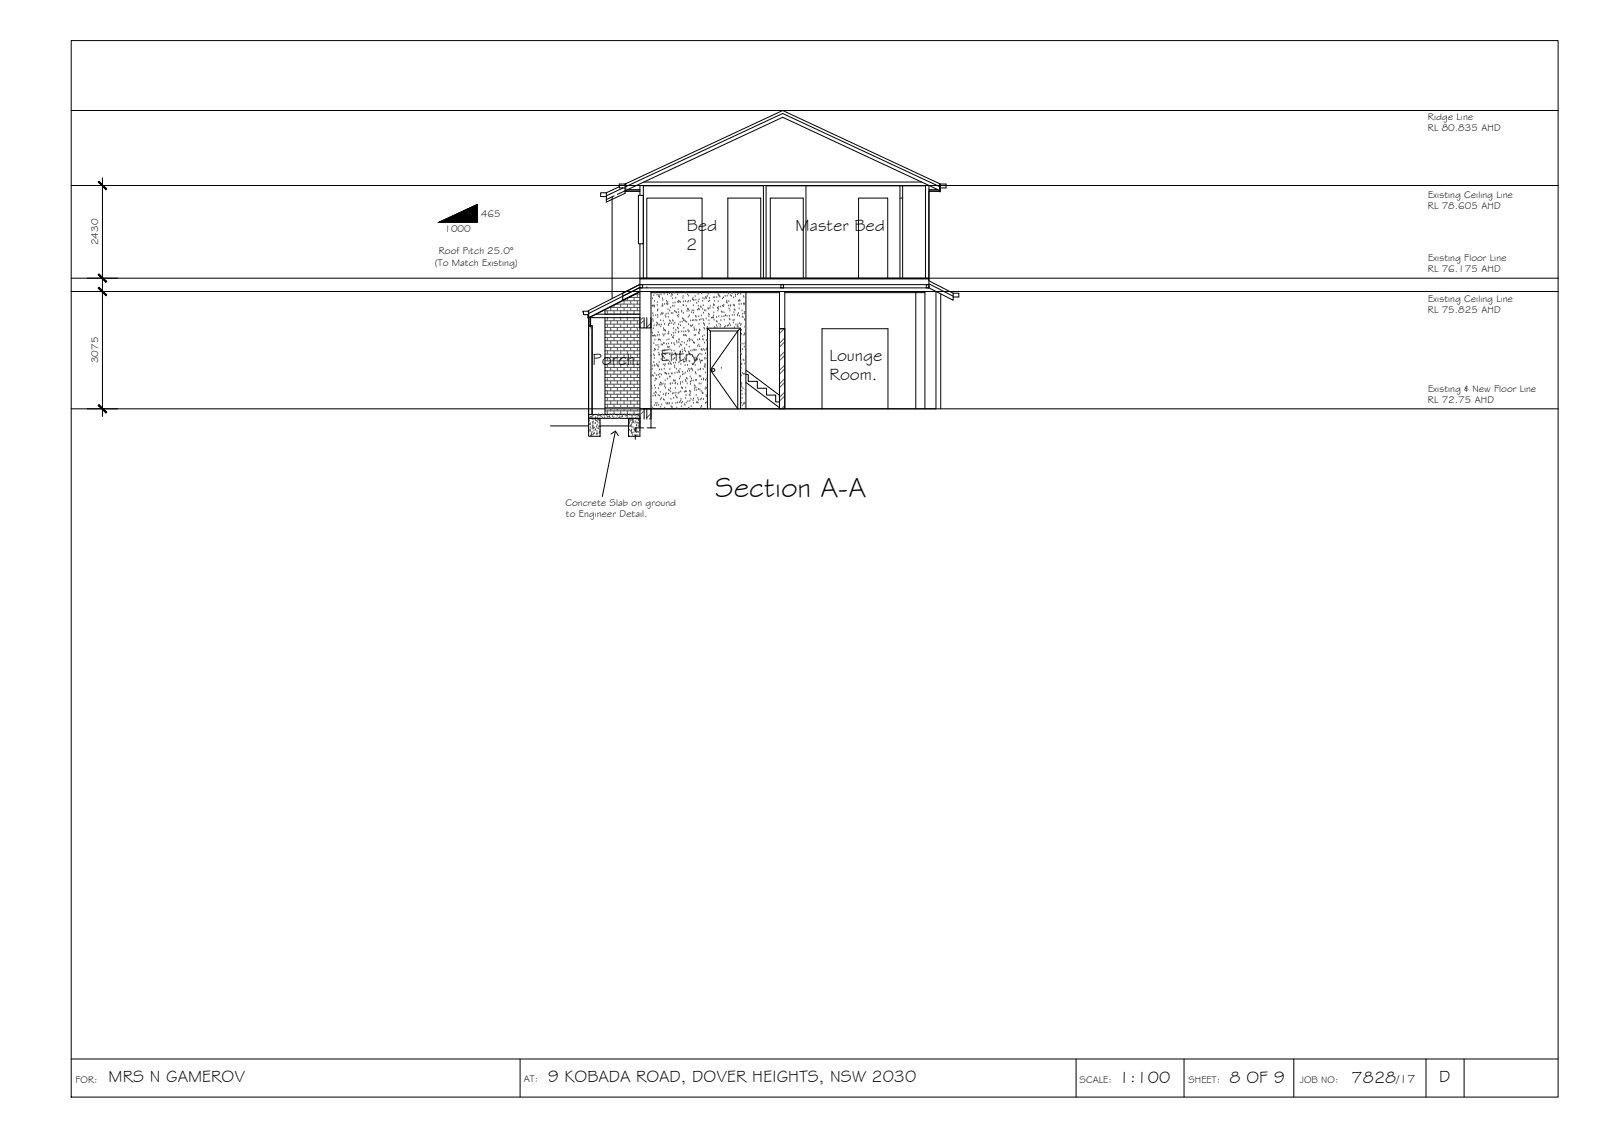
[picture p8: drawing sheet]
<svg xmlns="http://www.w3.org/2000/svg" width="420mm" height="297mm" viewBox="0 0 420 297" stroke-linecap="round" stroke-linejoin="round" font-family="sans-serif">
<!-- layer: CEILING-FLOOR LINES -->
<path d="M18.7 29h390M18.7 48.6h390M160.5 51.6v.7M161.1 51.4l-2.1 .9M163.9 50l-2 1M18.7 72.9h390M18.7 76.4h390M18.7 107.2h390" fill="none" stroke="#000" stroke-width=".26"/>
<!-- layer: BORDER -->
<path d="M18.7 10.6h390v277h-390zM18.7 277.6h390M136.4 277.6v10M282.2 277.6v10M310.5 277.6v10M339.3 277.6v10M374 277.6v10M384 277.6v10" fill="none" stroke="#000" stroke-width=".26"/>
<!-- layer: TEXT -->
<path d="M115.2 58.3l10-4.7v4.7z" fill="#000" stroke="#000" stroke-width=".26"/>
<path d="M115.2 58.3l10-4.7v4.7z" fill="none" stroke="#000" stroke-width=".26"/>
<!-- layer: HATCH -->
<g fill="none" stroke="#545454" stroke-width=".26">
<path d="M161.6 79.7h6.2M161.9 79.6v.1M162.8 79.7v.9M163.3 78.8h4.5M163.7 78.8v.9M164.5 78.2v.6M164.5 79.7v.9M165 78h2.8M165.4 77.8v.2M165.4 78.8v.9M166.3 78v.8M166.3 79.7v.9"/>
<path d="M166.7 77.1h1.1M167.2 77.1v.9M167.2 78.8v.9M171.1 78.4h.1M171.5 77.5h.1M171.6 79h.1M171.8 76.9h.1M172.3 77.4h.1M172.4 79.4h.1M172.8 77.8h.1M172.8 77.4h.1M172.8 77.7h.1"/>
<path d="M173 78h.1M173.4 77.3h.1M173.8 78.3h.1M173.8 79.9h.1M173.8 78.8h.1M174.2 77.2h.1M174.3 79.8h.1M174.8 79h.1M174.9 79.7h.1M175 79.9h.1M175.1 77.3h.1M175.1 79.3h.1"/>
<path d="M175.1 79.7h.1M175.6 77h.1M176 77.7h.1M176.1 76.9h.1M176.2 77.2h.1M176.3 78.3h.1M176.3 77.4h.1M176.5 79.5h.1M176.9 76.8h.1M177 79.4h.1M177.2 78.2h.1M177.7 77.3h.1"/>
<path d="M177.8 79.2h.1M177.9 79.3h.1M178 79h.1M178.3 79.1h.1M178.4 79.3h.1M179.1 78.2h.1M179.2 77.7h.1M179.2 79.1h.1M179.8 76.8h.1M179.8 79.1h.1M180.3 77.3h.1M180.4 79.2h.1"/>
<path d="M180.6 79h.1M180.6 77.6h.1M181.1 79h.1M181.6 78.5h.1M181.8 78.2h.1M181.8 78.7h.1M182 78.8h.1M182.3 77.7h.1M182.5 78.7h.1M182.7 79.5h.1M183.1 77.2h.1M183.1 79.1h.1"/>
<path d="M183.3 78.6h.1M184 77h.1M184.3 79h.1M184.3 78.2h.1M184.7 78.4h.1M185 78h.1M185.2 78.1h.1M185.2 78.4h.1M185.5 77.7h.1M185.7 77.1h.1M185.8 79.1h.1M186.1 78.2h.1"/>
<path d="M186.1 78.9h.1M187.1 78.1h.1M187.1 79.9h.1M187.5 78.1h.1M187.5 79h.1M188 78h.1M188.3 77.2h.1M188.4 79.1h.1M188.4 77.4h.1M188.6 77.6h.1M188.6 77.7h.1M188.8 77.9h.1"/>
<path d="M189.5 78.4h.1M189.8 78.1h.1M190.2 77.7h.1M190.5 79.3h.1M190.6 79h.1M190.7 79.5h.1M190.7 77.6h.1M191.1 77.1h.1M191.1 79h.1M191.5 77.5h.1M191.8 77.7h.1M191.8 76.8h.1"/>
<path d="M192 77h.1M192.4 78.1h.1M192.9 77.8h.1M192.9 77.3h.1M193.4 77.3h.1M193.7 77h.1M193.8 79h.1M193.9 79.9h.1M193.9 78.7h.1M194.1 78.9h.1M194.3 77.2h.1M194.4 79.8h.1"/>
<path d="M195 77.7h.1M195 79.7h.1M195.1 78h.1M195.2 79.9h.1M195.2 79.7h.1M158.7 81.5h9.1M158.7 82.4h9.1M158.7 85h9.1M158.7 85.8h9.1M158.7 86.7h9.1M158.7 87.6h9.1M158.7 88.5h9.1"/>
<path d="M158.7 89.3h9.1M158.7 90.2h9.1M158.7 91.1h9.1M158.7 92h9.1M158.7 92.9h9.1M158.7 93.7h9.1M158.7 94.6h9.1M158.7 95.5h9.1M158.7 96.3h9.1M158.7 97.2h9.1M158.7 98.1h9.1M158.7 99h9.1"/>
<path d="M158.7 99.8h9.1M159.3 90.2v.9M159.3 81.5v.9M159.3 83.3v.8M159.3 85v.8M159.3 86.7v.9M159.3 88.5v.8M159.3 92v.9M159.3 93.7v.9M159.3 95.5v.8M159.3 97.2v.9M159.3 99v.8"/>
<path d="M159.9 80.6h7.9M160.2 80.6v.9M160.2 82.4h.1M160.2 84.1v.9M160.2 85.8v.9M160.2 87.6v.9M160.2 89.3v.9M160.2 91.1v.9M160.2 92.9v.8M160.2 94.6v.9M160.2 96.3v.9M160.2 98.1v.9"/>
<path d="M160.2 99.8v.9M161 90.2v.9M161 80v.6M161 81.5v.9M161 83.3v.8M161 85v.8M161 86.7v.9M161 88.5v.8M161 92v.9M161 93.7v.9M161 95.5v.8M161 97.2v.9"/>
<path d="M161 99v.8M161.9 80.6v.9M161.9 82.4h.1M161.9 84.1v.9M161.9 85.8v.9M161.9 87.6v.9M161.9 89.3v.9M161.9 91.1v.9M161.9 92.9v.8M161.9 94.6v.9M161.9 96.3v.9M161.9 98.1v.9"/>
<path d="M161.9 99.8v.9M162.8 90.2v.9M162.8 81.5v.9M162.8 83.3v.8M162.8 85v.8M162.8 86.7v.9M162.8 88.5v.8M162.8 92v.9M162.8 93.7v.9M162.8 95.5v.8M162.8 97.2v.9M162.8 99v.8"/>
<path d="M163.7 80.6v.9M163.7 82.4h.1M163.7 84.1v.9M163.7 85.8v.9M163.7 87.6v.9M163.7 89.3v.9M163.7 91.1v.9M163.7 92.9v.8M163.7 94.6v.9M163.7 96.3v.9M163.7 98.1v.9M163.7 99.8v.9"/>
<path d="M164.5 90.2v.9M164.5 81.5v.9M164.5 83.3v.8M164.5 85v.8M164.5 86.7v.9M164.5 88.5v.8M164.5 92v.9M164.5 93.7v.9M164.5 95.5v.8M164.5 97.2v.9M164.5 99v.8M165.4 80.6v.9"/>
<path d="M165.4 82.4h.1M165.4 84.1v.9M165.4 85.8v.9M165.4 87.6v.9M165.4 89.3v.9M165.4 91.1v.9M165.4 92.9v.8M165.4 94.6v.9M165.4 96.3v.9M165.4 98.1v.9M165.4 99.8v.9M166.3 90.2v.9"/>
<path d="M166.3 81.5v.9M166.3 83.3v.8M166.3 85v.8M166.3 86.7v.9M166.3 88.5v.8M166.3 92v.9M166.3 93.7v.9M166.3 95.5v.8M166.3 97.2v.9M166.3 99v.8M167.2 80.6v.9M167.2 82.4h.1"/>
<path d="M167.2 84.1v.9M167.2 85.8v.9M167.2 87.6v.9M167.2 89.3v.9M167.2 91.1v.9M167.2 92.9v.8M167.2 94.6v.9M167.2 96.3v.9M167.2 98.1v.9M167.2 99.8v.9M168.6 83.3l-.8 .8h-9.1M168.9 83.9l-1.1 1.1"/>
<path d="M170.7 84.7l-1.1 1.1M170.7 85.7l-.3 .3M170.8 98.7h.1M170.8 93.4h.1M170.9 86.6h.1M170.9 87.2h.1M171 80.2h.1M171.1 96.8h.1M171.1 88.1h.1M171.1 87.4h.1M171.2 80.3h.1M171.2 98.5h.1"/>
<path d="M171.2 96h.1M171.2 82.2h.1M171.2 83.8h.1M171.3 84.2h.1M171.3 82.8h.1M171.4 86.2h.1M171.4 98.7h.1M171.4 88.1h.1M171.4 93h.1M171.5 80.3h.1M171.5 95.1h.1M171.5 90.1h.1"/>
<path d="M171.5 92h.1M171.5 85.4h.1M171.6 80.2h.1M171.6 94h.1M171.6 93.3h.1M171.6 88h.1M171.6 80.5h.1M171.7 96h.1M171.7 91.6h.1M171.7 97.9h.1M171.7 95.9h.1M171.8 89.2h.1"/>
<path d="M171.8 99.9h.1M171.9 99.4h.1M171.9 91.8h.1M172 82.7h.1M172 88.2h.1M172 90.6h.1M172.1 98.5h.1M172.1 85.4h.1M172.2 95.6h.1M172.2 84.7h.1M172.2 99.5h.1M172.4 80h.1"/>
<path d="M172.4 84.9h.1M172.5 81.3h.1M172.5 81.5h.1M172.5 87.9h.1M172.5 96h.1M172.5 83.3h.1M172.5 82.6h.1M172.6 95.8h.1M172.6 85.2h.1M172.6 90.5h.1M172.6 91.7h.1M172.6 87.2h.1"/>
<path d="M172.7 98.4h.1M172.7 96.2h.1M172.7 89.1h.1M172.8 91.1h.1M172.8 92.6h.1M172.8 93.1h.1M172.9 95h.1M172.9 85.2h.1M172.9 87.9h.1M173 97h.1M173 93.1h.1M173 89.1h.1"/>
<path d="M173 98.9h.1M173.1 98.1h.1M173.2 89.3h.1M173.3 84.1h.1M173.3 85.7h.1M173.3 82.5h.1M173.4 90.4h.1M173.4 94.3h.1M173.4 85.2h.1M173.5 98.3h.1M173.5 93h.1M173.5 97h.1"/>
<path d="M173.6 82.2h.1M173.7 80.3h.1M173.7 82.4h.1M173.8 90.5h.1M173.8 93.5h.1M173.8 80.3h.1M173.8 87.7h.1M173.9 82.2h.1M173.9 95.6h.1M174 84.2h.1M174 93.7h.1M174 86.1h.1"/>
<path d="M174.1 88.1h.1M174.1 90.1h.1M174.1 86.6h.1M174.2 92h.1M174.2 96.8h.1M174.3 94h.1M174.3 85.1h.1M174.3 86.6h.1M174.3 95.9h.1M174.4 92.9h.1M174.4 87.7h.1M174.4 97.9h.1"/>
<path d="M174.5 99.8h.1M174.5 95.6h.1M174.5 82.8h.1M174.5 86.8h.1M174.5 97.9h.1M174.6 93h.1M174.6 83.2h.1M174.7 82.4h.1M174.7 98.1h.1M174.8 90.2h.1M174.8 94.5h.1M174.9 98.1h.1"/>
<path d="M174.9 89.2h.1M175 99.4h.1M175.1 91h.1M175.2 81.2h.1M175.2 87.6h.1M175.2 82.3h.1M175.3 83.2h.1M175.3 91.2h.1M175.3 95.4h.1M175.3 85.4h.1M175.3 90.2h.1M175.3 85.1h.1"/>
<path d="M175.4 87.1h.1M175.4 98.1h.1M175.4 87.6h.1M175.4 95.6h.1M175.5 89h.1M175.5 91h.1M175.6 93h.1M175.6 81.5h.1M175.6 84.1h.1M175.6 98.9h.1M175.6 94.9h.1M175.6 84.9h.1"/>
<path d="M175.7 96.9h.1M175.7 92.7h.1M175.7 91.7h.1M175.8 98.8h.1M175.8 84.3h.1M175.9 95.4h.1M175.9 80.7h.1M176.1 95.6h.1M176.1 82.2h.1M176.1 87.9h.1M176.1 90.1h.1M176.2 92h.1"/>
<path d="M176.2 84.8h.1M176.2 98h.1M176.2 98.1h.1M176.3 92.7h.1M176.4 80.3h.1M176.4 88.5h.1M176.4 84.1h.1M176.5 82.2h.1M176.5 84.2h.1M176.6 94.3h.1M176.6 87.4h.1M176.6 88.7h.1"/>
<path d="M176.6 86.1h.1M176.6 99.8h.1M176.7 95.3h.1M176.7 88.1h.1M176.7 85.1h.1M176.7 90.1h.1M176.8 92h.1M176.8 80.3h.1M176.8 100h.1M176.9 94h.1M176.9 95.9h.1M176.9 90.5h.1"/>
<path d="M176.9 81.6h.1M176.9 96.4h.1M177 97.9h.1M177 84.7h.1M177.1 99.9h.1M177.1 92.6h.1M177.1 87.3h.1M177.1 81.8h.1M177.2 92.9h.1M177.2 95.2h.1M177.3 86.6h.1M177.4 93.1h.1"/>
<path d="M177.4 96.8h.1M177.4 82h.1M177.5 89.5h.1M177.5 89.9h.1M177.6 97.8h.1M177.6 82.8h.1M177.7 86h.1M177.7 93h.1M177.8 81.2h.1M177.9 86.2h.1M177.9 83.1h.1M177.9 87.2h.1"/>
<path d="M178 97.3h.1M178 85.1h.1M178 81.9h.1M178 95.1h.1M178 82.6h.1M178 87.1h.1M178.1 89.8h.1M178.1 89.2h.1M178.1 89h.1M178.1 97.7h.1M178.1 97.5h.1M178.2 91h.1"/>
<path d="M178.2 99.4h.1M178.2 92.9h.1M178.3 93.9h.1M178.3 94.9h.1M178.4 96.9h.1M178.4 84.5h.1M178.4 98.8h.1M178.5 92.4h.1M178.5 85.4h.1M178.5 90.4h.1M178.6 95.6h.1M178.7 90.6h.1"/>
<path d="M178.8 81.5h.1M178.8 87h.1M178.8 81.8h.1M178.9 89.7h.1M178.9 84.4h.1M178.9 91.7h.1M179 97.6h.1M179 92.3h.1M179 83.5h.1M179 98.3h.1M179.2 80.2h.1M179.2 83.7h.1"/>
<path d="M179.2 82.1h.1M179.2 94.8h.1M179.3 87.9h.1M179.3 84.1h.1M179.3 80.1h.1M179.3 87h.1M179.4 86.1h.1M179.4 94.9h.1M179.4 98.1h.1M179.4 88h.1M179.4 95h.1M179.5 90h.1"/>
<path d="M179.5 91.9h.1M179.5 91.4h.1M179.6 93.9h.1M179.6 84.1h.1M179.7 95.8h.1M179.7 97.8h.1M179.7 84.3h.1M179.7 94.3h.1M179.8 99.8h.1M179.8 87.9h.1M179.8 92.2h.1M179.9 86.9h.1"/>
<path d="M179.9 94.8h.1M180 80.3h.1M180 88.1h.1M180 99.2h.1M180.1 90.5h.1M180.1 84.5h.1M180.2 81.7h.1M180.2 99.4h.1M180.3 89.5h.1M180.3 97.4h.1M180.3 81h.1M180.3 95.8h.1"/>
<path d="M180.4 86.6h.1M180.5 81.2h.1M180.5 83.2h.1M180.5 96.8h.1M180.6 92.3h.1M180.6 85.1h.1M180.6 87.1h.1M180.7 86.8h.1M180.7 89h.1M180.7 81.6h.1M180.7 94.7h.1M180.7 92.5h.1"/>
<path d="M180.8 91h.1M180.8 89.5h.1M180.8 82.8h.1M180.8 92.9h.1M180.9 97.3h.1M180.9 88.9h.1M180.9 94.9h.1M180.9 93h.1M181 96.9h.1M181 98.8h.1M181.1 85.4h.1M181.1 84.2h.1"/>
<path d="M181.2 92h.1M181.2 89.2h.1M181.3 99.9h.1M181.3 85.6h.1M181.3 96.7h.1M181.4 99.3h.1M181.4 82h.1M181.5 81.5h.1M181.5 96.9h.1M181.6 89.4h.1M181.6 85.4h.1M181.6 93.3h.1"/>
<path d="M181.7 84.1h.1M181.7 97.2h.1M181.7 92h.1M181.7 95.6h.1M181.8 99.9h.1M181.8 80.2h.1M181.9 89.8h.1M181.9 82.1h.1M182 84.1h.1M182 81.5h.1M182 86h.1M182.1 86.7h.1"/>
<path d="M182.1 91.7h.1M182.1 90h.1M182.1 88h.1M182.1 94.5h.1M182.1 89.9h.1M182.2 86.4h.1M182.2 91.9h.1M182.3 93.8h.1M182.3 95.8h.1M182.4 97.8h.1M182.4 97.7h.1M182.4 82.9h.1"/>
<path d="M182.4 87.9h.1M182.5 99.7h.1M182.5 84h.1M182.5 91.9h.1M182.5 98.1h.1M182.6 86.6h.1M182.6 83.1h.1M182.6 99.7h.1M182.7 94.5h.1M182.7 94.2h.1M182.8 84.1h.1M182.8 94.4h.1"/>
<path d="M182.9 94.3h.1M182.9 81.3h.1M183 90.8h.1M183 89.2h.1M183.1 97h.1M183.1 80.3h.1M183.2 87.3h.1M183.2 81.1h.1M183.3 83.1h.1M183.3 90.5h.1M183.3 85h.1M183.4 87.5h.1"/>
<path d="M183.4 87h.1M183.4 86.5h.1M183.4 98.6h.1M183.4 81.2h.1M183.5 88.9h.1M183.5 94.4h.1M183.5 83.9h.1M183.5 90.9h.1M183.5 89.1h.1M183.6 92.9h.1M183.6 86.6h.1M183.6 97h.1"/>
<path d="M183.6 98.8h.1M183.6 94.8h.1M183.7 96.8h.1M183.7 80.5h.1M183.7 95.2h.1M183.8 98.7h.1M183.9 83.8h.1M183.9 80.6h.1M183.9 91.7h.1M184 82.8h.1M184 91.8h.1M184 99.6h.1"/>
<path d="M184.1 93h.1M184.1 91.9h.1M184.3 81.1h.1M184.3 88.3h.1M184.3 89h.1M184.4 83.7h.1M184.4 89.2h.1M184.4 80.2h.1M184.4 96.9h.1M184.5 91.6h.1M184.5 82.1h.1M184.5 84.9h.1"/>
<path d="M184.5 99.6h.1M184.5 99.5h.1M184.5 99.3h.1M184.6 84.1h.1M184.6 86h.1M184.7 88h.1M184.7 85h.1M184.7 96.2h.1M184.7 90h.1M184.8 86.3h.1M184.8 85.4h.1M184.8 81.4h.1"/>
<path d="M184.8 91.9h.1M184.9 93.9h.1M184.9 94.2h.1M184.9 95.5h.1M184.9 96.3h.1M184.9 95.8h.1M185 97.8h.1M185 92.7h.1M185.1 99.7h.1M185.1 81.5h.1M185.2 83.6h.1M185.2 91.7h.1"/>
<path d="M185.3 89.3h.1M185.3 91.5h.1M185.3 86.2h.1M185.4 99.4h.1M185.4 94.1h.1M185.4 89.4h.1M185.6 85.8h.1M185.7 80.9h.1M185.8 82.4h.1M185.9 81.1h.1M185.9 83h.1M185.9 84.1h.1"/>
<path d="M186 85h.1M186 82.5h.1M186.2 80.8h.1M186.3 80.3h.1M186.6 83.4h.1M186.9 83.3h.1M187 80.7h.1M187.1 83.4h.1M187.1 82.8h.1M187.2 80.1h.1M187.2 82h.1M187.3 84h.1"/>
<path d="M187.3 80h.1M187.4 85.9h.1M187.5 86h.1M187.9 84.3h.1M187.9 83.3h.1M187.9 85.4h.1M188.1 85.9h.1M188.1 84.4h.1M188.2 80.8h.1M188.3 81.5h.1M188.4 80.6h.1M188.5 81.1h.1"/>
<path d="M188.5 83h.1M188.6 85h.1M188.9 85.8h.1M188.9 80.5h.1M189 85.3h.1M189.1 84.1h.1M189.2 81.8h.1M189.2 96.6h.1M189.3 83.1h.1M189.4 82h.1M189.5 80.3h.1M189.7 80.4h.1"/>
<path d="M189.8 80h.1M189.9 83h.1M189.9 82h.1M190 83.9h.1M190 85.9h.1M190.3 85.6h.1M190.3 82.8h.1M190.7 82.9h.1M190.8 85.5h.1M191.1 85.4h.1M191.1 80.2h.1M191.2 81h.1"/>
<path d="M191.3 82.9h.1M191.3 83.7h.1M191.3 84.9h.1M191.4 81.5h.1M191.5 83.9h.1M191.6 80.3h.1M191.6 85.4h.1M191.7 80.1h.1M192.1 82.7h.1M192.3 84.1h.1M192.3 84.7h.1M192.4 80h.1"/>
<path d="M192.5 80h.1M192.5 82h.1M192.6 84h.1M192.6 82.6h.1M192.6 81.2h.1M192.6 85.9h.1M192.6 80.3h.1M192.8 81.4h.1M193 85.2h.1M193.4 85.6h.1M193.4 82.5h.1M193.4 82.8h.1"/>
<path d="M193.5 85.1h.1M193.6 85.8h.1M193.7 82.2h.1M193.9 80.9h.1M193.9 82.9h.1M194 84.9h.1M194.2 92.7h.1M194.3 85.3h.1M194.3 94.7h.1M194.3 90.2h.1M194.4 85h.1M194.4 96.6h.1"/>
<path d="M194.4 95.5h.1M194.4 92.9h.1M194.4 86.6h.1M194.4 98.6h.1M194.5 87.7h.1M194.5 95.5h.1M194.6 81.5h.1M194.7 83.1h.1M194.7 97.9h.1M194.7 91.7h.1M194.8 82.4h.1M194.9 90.2h.1"/>
<path d="M194.9 83.3h.1M194.9 94.4h.1M195 98.1h.1M195.1 87.9h.1M195.1 94.6h.1M195.2 98.1h.1M195.2 91h.1M195.2 81.9h.1M195.3 83.9h.1M195.3 87.6h.1M195.3 82.3h.1M195.4 85.8h.1"/>
<path d="M195.4 95.4h.1M195.4 90.2h.1M195.4 87.8h.1M195.4 84h.1M195.4 87.5h.1M195.5 89.7h.1M195.5 98h.1M195.5 91.7h.1M195.5 94.2h.1M195.6 93.6h.1M204.7 86.2l-.3 .2M205.7 86.2l-1.3 1.3"/>
<path d="M205.8 88.6l-1.4 1.4M205.8 92.1l-1.4 1.4M205.8 95.7l-1.4 1.4M205.8 99.2l-1.4 1.4M205.8 89.6l-1.4 1.4M205.8 93.1l-1.4 1.4M205.8 96.7l-1.4 1.4M154.4 110h.1M154.6 110.4h.1M154.7 109.8h.1M154.7 113h.1M154.8 111h.1"/>
<path d="M154.8 111.1v.2h-.2zM154.8 113.1h.1M154.8 112.7h.1M154.8 109.2h.2zM154.8 112.2h.1M154.9 114.2l.2-.2v.2zM155.1 113.9h.2zM155.1 114h.1M155.1 113.7h.1M155.2 109.6l-.2 .2zM155.2 114.2h.1M155.2 109.4h.1"/>
<path d="M155.3 109.7h.1M155.3 113.3h.1M155.3 112.5h.1M155.3 111.6h.1M155.4 110.8h.1M155.4 109.9h.1M155.4 109.1h.1M155.5 112.1h.1M155.5 111.2h.1M155.5 111.5l-.1 .2zM155.6 109h.1M155.6 112.2h.1"/>
<path d="M155.6 112.4h.1M155.7 110.7h.1M155.7 113.9h.1M155.7 112.1l.2-.1zM155.8 113h.1M155.8 110.1h.1M155.9 113.6h-.2l.2-.2v.2M156.1 111.1h.1M156.2 112.7h.1M156.2 110.2h.1M156.2 109.5h.1M156.3 110.3l.2-.1z"/>
<path d="M156.4 111.9h.1M156.5 113.7h.1M156.6 114h.1M156.6 113.1h.1M156.6 112.3h.1M156.6 109.8h.1M156.6 111.5h.1M156.7 110.6h.1M156.7 109.8h.1M156.7 113.7h.1M156.7 108.9h.1M156.8 110.1h.1"/>
<path d="M156.8 109.1h.1M157 112.5h.1M157 109.8l-.1 .1zM157 108.7h.1M157 111.9h.1M157.1 108.7l-.2 .1 .3 .1-.1-.2M157.1 110.9h.1M157.1 110.1h.1M157.1 110.4h.1M157.1 113.6h.1M157.3 111.7l.1 .2-.2-.1zM157.3 113.7h.1"/>
<path d="M157.4 112.7h.1M157.4 111.6v.1M157.4 113l-.2 .1h.2M157.5 109.1h.1M157.7 109.3h.1M158 109.6h.1M158 108.7h.1M158.4 108.9h.1M158.4 109.4h.2zM158.7 100.7h9.1M158.7 101.6h9.1M158.7 102.5h9.1"/>
<path d="M158.7 103.3h9.1M158.7 104.2h9.1M158.7 105.1h9.1M158.7 106h9.1M158.7 106.8h9.1M158.7 108.6h9.1M159.1 109h.1M159.3 100.7v.9M159.3 102.5v.8M159.3 104.2v.9M159.3 106v.8M159.3 107.7v.9"/>
<path d="M159.3 109.4h.1M159.8 109l.1 .3h-.3zM160 109.7h.1M160 108.7h.1M160.2 101.6v.9M160.2 103.3v.9M160.2 105.1v.9M160.2 106.8v.9M160.2 108.6v.1M160.6 109.2h.1M160.6 108.7h.1M160.7 108.7h.1"/>
<path d="M161 109.5h.1M161 100.7v.9M161 102.5v.8M161 104.2v.9M161 106v.8M161 107.7v.9M161.2 108.7h.1M161.6 109.6h.1M161.9 109.1h.1M161.9 101.6v.9M161.9 103.3v.9M161.9 105.1v.9"/>
<path d="M161.9 106.8v.9M161.9 108.6v.1M162.2 109.7h.1M162.4 109.7l.2-.2v.2M162.4 109.7h.1M162.5 108.7h.1M162.6 109.3h.1M162.8 100.7v.9M162.8 102.5v.8M162.8 104.2v.9M162.8 106v.8M162.8 107.7v.9"/>
<path d="M163.1 109.4h.1M163.2 109.2h.1M163.2 108.9h.1M163.7 101.6v.9M163.7 103.3v.9M163.7 105.1v.9M163.7 106.8v.9M163.7 108.6v.1M163.9 108.8h.1M164.2 109.1h.1M164.2 108.8l.2-.1zM164.5 109.5h.1"/>
<path d="M164.5 108.7h.1M164.5 100.7v.9M164.5 102.5v.8M164.5 104.2v.9M164.5 106v.8M164.5 107.7v.9M164.6 109.1h.1M164.9 114.4h.1M165.1 111.2h.1M165.1 110.1l.2-.2v.2zM165.1 110.8h.1M165.1 109.9h.1"/>
<path d="M165.1 112.8h.1M165.1 111.7l.2-.1zM165.2 108.9h.1M165.3 110.5h.1M165.4 111.7h.1M165.4 113l.2-.2v.2zM165.4 101.6v.9M165.4 103.3v.9M165.4 105.1v.9M165.4 106.8v.9M165.4 108.6v.1M165.6 111.5h.1"/>
<path d="M165.6 113.6h.1M165.6 113.5h.1M165.6 113.1h.1M165.7 112.8h.1M165.7 111.9h.1M165.7 111.1h.1M165.7 108.7l-.1 .1zM165.7 110.2h.1M165.7 109.8h.1M165.7 109.8h.2zM165.8 109.4h.1M165.8 108.9h.1"/>
<path d="M165.9 110.4h.1M165.9 113.6h.1M166 114.1h.1M166 112.1h.1M166 110.7h.1M166 108.9h.1M166.1 110.2h.1M166.1 110.7v-.1l-.1 .1h.1M166.3 113.4h.1M166.3 100.7v.9M166.3 102.5v.8M166.3 104.2v.9"/>
<path d="M166.3 106v.8M166.3 107.7v.9M166.3 112.5h.1M166.4 108.8h.1M166.4 112.5l-.1 .1zM166.5 112.9h.1M166.5 114.2h.1M166.5 110.9h.1M166.6 114.3h.1M166.6 108.9h.1M166.6 110.5h.1M166.7 112.7l.1-.1z"/>
<path d="M166.7 109.7h.1M166.9 114.3h.1M166.9 113.4h.1M166.9 112.4h.1M166.9 111.6h.1M167 112.6h.1M167 111.5h.1M167 111.7h.1M167 113.2h.1M167 110.9h.1M167.1 110h.1M167.1 109.2h.1"/>
<path d="M167.2 101.6v.9M167.2 103.3v.9M167.2 105.1v.9M167.2 106.8v.9M167.2 108.6v.1M167.2 113.3h.1M167.3 110.9l.1-.1zM167.3 114.2h.1M167.4 108.7h.1M167.4 110.1h.1M167.4 113.4h.1M167.5 110.3h.1"/>
<path d="M167.5 111.8h.1M167.5 108.8l-.1 .2 .2-.2M167.6 111.4h.1M167.6 110.5h.1M167.8 112.9h.1M167.8 110.8v.1M167.8 110.5h.1M168.4 107.2l-.6 .5h-9.1M168.9 107.7l-1.1 1.1M170.7 108.4l-1.1 1.1M170.7 109.4l-.4 .5M170.8 105.5h.1"/>
<path d="M170.8 106.5h.1M170.9 101.3h.1M170.9 102h.1M171.2 107h.1M171.3 103.9h.1M171.5 103.2h.1M171.7 101.2h.1M171.7 106.3h.1M171.8 103.8h.1M171.9 101.8h.1M171.9 103.8h.1M171.9 102.9h.1"/>
<path d="M172 105.7h.1M172.1 103.1h.1M172.2 106.4h.1M172.4 105.7h.1M172.6 103.7h.1M172.7 101.9h.1M172.7 106.3h.1M173 103.9h.1M173.1 101h.1M173.1 100.9h.1M173.2 102.8h.1M173.2 104.8h.1"/>
<path d="M173.2 100.4h.1M173.3 106.8h.1M173.4 100.6h.1M173.5 104.5h.1M173.6 106.2h.1M173.6 100.9h.1M173.9 100.7h.1M174 103.5h.1M174 104.8h.1M174.2 105h.1M174.3 101.4h.1M174.3 107h.1"/>
<path d="M174.4 100.8h.1M174.5 101.8h.1M174.5 103.4h.1M174.6 103.8h.1M174.7 105.7h.1M174.7 103.2h.1M174.9 106h.1M175.1 105.8h.1M175.3 102.3h.1M175.4 103.3h.1M175.5 105.9h.1M175.5 105.7h.1"/>
<path d="M175.5 102.5h.1M175.8 100.6h.1M175.8 100.8h.1M175.9 101.9h.1M175.9 102.8h.1M176 104.7h.1M176 106.7h.1M176.1 106.7h.1M176.3 106.9h.1M176.3 105.8h.1M176.3 100.6h.1M176.4 103.3h.1"/>
<path d="M176.7 104.5h.1M176.7 103.1h.1M177 100.6h.1M177.1 101.8h.1M177.2 100.4h.1M177.2 103.8h.1M177.3 105.7h.1M177.3 103.1h.1M177.4 104.2h.1M177.5 107h.1M177.6 104.4h.1M177.7 105.7h.1"/>
<path d="M177.7 100.8h.1M177.9 103.2h.1M178.1 103h.1M178.2 105.6h.1M178.5 100.8h.1M178.5 105.2h.1M178.5 100.3h.1M178.5 102.7h.1M178.6 104.7h.1M178.7 106.6h.1M178.7 105.7h.1M178.7 101.7h.1"/>
<path d="M178.9 101.9h.1M179 101.9h.1M179 105.5h.1M179.1 100.2h.1M179.5 102.8h.1M179.5 106.1h.1M179.7 106.3h.1M179.8 102.7h.1M179.8 104.5h.1M179.9 101.7h.1M179.9 100.1h.1M179.9 103.7h.1"/>
<path d="M180 105.6h.1M180 102.7h.1M180.2 100.6h.1M180.4 105.3h.1M180.6 107.1h.1M180.7 107h.1M180.8 103.6h.1M180.8 102.6h.1M180.9 105.2h.1M181 103.8h.1M181 103.2h.1M181.1 100.8h.1"/>
<path d="M181.1 100.2h.1M181.2 102.7h.1M181.2 104.7h.1M181.3 106.7h.1M181.8 105.1h.1M181.8 105.7h.1M181.9 104.6h.1M182.1 101.1h.1M182.2 101.9h.1M182.2 102.4h.1M182.3 101.3h.1M182.5 101.7h.1"/>
<path d="M182.6 103.6h.1M182.7 105.6h.1M182.7 102.4h.1M182.9 105.5h.1M183 104.5h.1M183.1 105.7h.1M183.1 104.9h.1M183.2 102.1h.1M183.4 100.6h.1M183.6 102.2h.1M183.7 104.9h.1M183.8 107h.1"/>
<path d="M183.8 100.7h.1M183.9 102.6h.1M183.9 106.5h.1M184 104.6h.1M184 106.5h.1M184.2 103.2h.1M184.2 103h.1M184.4 103.2h.1M184.5 104.7h.1M184.9 102.1h.1M185 105.7h.1M185.1 101.7h.1"/>
<path d="M185.2 103.6h.1M185.3 105.6h.1M185.3 104h.1M185.3 101.9h.1M185.5 102h.1M185.5 100.5h.1M194.4 101.3h.1M194.5 100.5h.1M194.5 100.8h.1M194.5 105.7h.1M194.5 101.5h.1M194.6 102.5h.1"/>
<path d="M194.6 103.4h.1M194.6 104.4h.1M194.7 106.4h.1M194.8 101.9h.1M195 106h.1M195.1 105.7h.1M195.3 105.8h.1M195.4 103.3h.1M195.4 102.3h.1M195.5 105.9h.1M205.8 102.8l-1.4 1.4M205.8 106.3l-.8 .9"/>
<path d="M205.8 100.2l-1.4 1.4M205.8 103.8l-1.4 1.4"/>
</g>
<!-- layer: EXISTING -->
<g fill="none" stroke="#000" stroke-width=".26">
<path d="M160.5 52.3v26M162.4 49l-3.4 1.5M163.4 49.3l-4.4 2M163.9 49.3h-1.5v-1h1.7v2h-.2M164.1 48.9l41.2-19.1 41.1 19.1M164.1 49.9l41.2-19.2 41.1 19.2M164.1 50.2h3.7M164.1 50.1h3.7M164.6 49.7h3.2M166.9 48.6h76.7v26.9M167.4 51.2h1.3v12.7h-1.3zM167.8 48.6v2.6"/>
<path d="M168.7 48.6v24.3M168.7 48.7h31.5M168.9 47.7h72.8M200.2 48.6v24.3M200.9 48.6v24.3M200.9 48.7h41.8M211.4 48.6v24.3M236 48.6v24.3M236 51.9h.7M236.7 48.6v24.3M242.7 48.6v24.3M243.6 50.2h2.8"/>
<path d="M243.6 50.1h2.8M243.6 49.7h2.3M246.6 49.3h1.5v-1h-1.7v2h.2v-2l-41.3-19.3-41.4 19.3v2.4l-4.9 2.3v-2.5h-1.5v1h1.5M167.8 74.6l-4.5 2.3v1.8l4.5-2.3h77.7v30.8h-77.7M167.8 63.9v48.3M167.8 72.9h75.8M167.8 73.1h75.8M167.8 75.4l-4.5 2.3M169.6 72.9v-21h14.5v21M169.7 75.5h.1M170.7 76.4v35.8M170.7 76.7h33.7"/>
<path d="M190.9 72.9v-21h8.6v21M202 72.9v-21h8.7v21M204.4 76.4v30.8M204.8 74.6h.7v.9h-.7zM205.5 75.5h.1M205.8 76.4v30.8M205.8 76.7h36.8M225.2 72.9v-21h7.6v21M240.2 76.4v30.8M242.6 76.4v30.8M242.9 74.6h.7v.9h-.7zM243.6 75.5l6.4 3.2v-1.8"/>
<path d="M243.6 75.5h.1M243.6 74.6h-75.8h.7v.9h-.7h75.8M243.6 73.6l6.4 3.3M243.6 74.4l6.4 3.3M246.7 77.1v30.1M250 76.9h1.5v1h-1.5M195.6 98.2h.6v1.8h2.4v1.8h2.4v1.8h2.4v1.8h1M195.6 97l8.8 6.6M204.4 86.2h1.4M166.6 114.1v1.1M168.8 112.2h-2.2v1M169.7 112.2h2.2"/>
<path d="M195.6 100.3l8.8 6.6M215.6 107.2v-21h17.3v21"/>
</g>
<!-- layer: NEWWORK -->
<g fill="none" stroke="#000" stroke-width=".26">
<path d="M167.8 76.4l-13.4 6.9h13.4v2.7h2.9v-2.7M167.8 74.6l-13.4 6.8v28.3h13.4v-1h-13.4M167.8 75.4l-13.4 6.8M167.8 76.5l-12.9 6.6M195.6 76.7v30.5M154.2 82.5v.9h.2M154.4 81.6l-1.6 .1 .3 .7 1.3 .1M154.9 83v2.4M155.3 85.4h-.9h.9M155.3 85.4v23.3M156.4 82.4h11.4M158.7 81.2v1.2"/>
<path d="M158.7 83.3v25.4M168.9 83.3v2.7M169.6 83.3v2.7M185.5 86h8.7v21.2h-8.7zM185.5 86l.8 .8M194.2 86l-.7 .8M204.4 86.2h1.4v21h-1.4zM154.4 109.7h3v4.7h-3zM164.8 109.7h3v4.7h-3zM167.8 107.2h2.9v2.7M168.9 107.2v2.7M169.6 107.2v2.7"/>
</g>
<!-- layer: GRDLEV -->
<path d="M144.4 111.7h10M157.4 111.7h7.4" fill="none" stroke="#000" stroke-width=".26"/>
<!-- layer: HATCH -->
<g fill="#545454" stroke="#545454" stroke-width=".26">
<path d="M154.4 83.3l.5-.3v.3z"/>
<path d="M154.4 83.3l.5 2.1v-2.1zM154.4 83.3l.5 2.1h-.5z"/>
</g>
<!-- layer: DIMENSION -->
<path d="M22.9 48.6h8M26.9 46.6v62.6M22.9 76.4h8M22.9 72.9h8M22.9 107.2h8" fill="none" stroke="#000" stroke-width=".26"/>
<!-- layer: 0 -->
<g fill="#000" stroke="#000" stroke-width=".26">
<path d="M25.8 47.7l2 2 .2-.2zM26 47.5l2 2-2.2-1.8z"/>
<path d="M26 71.8l-.2 .2 2.2 1.8zM25.8 72l2.2 1.8-.2 .2z"/>
<path d="M25.8 75.5l2 2 .2-.2zM26 75.3l2 2-2.2-1.8z"/>
<path d="M26 106.1l-.2 .2 2.2 1.8zM25.8 106.3l2.2 1.8-.2 .2z"/>
</g>
<!-- layer: MASK -->
<g fill="#fff" stroke="#fff" stroke-width=".26">
<path d="M185.5 86h8.7l-8.7 .8zM185.5 86.8h8.7v-.8z"/>
<path d="M185.5 86.8h.8l-.8 20.4zM186.3 86.8l-.8 20.4h.8z"/>
<path d="M193.5 86.8h.7l-.7 20.4zM194.2 86.8l-.7 20.4h.7z"/>
<path d="M186.3 86.8h7.2l-7.2 20.4zM193.5 86.8l-7.2 20.4h7.2z"/>
</g>
<!-- layer: DOORS -->
<g fill="none" stroke="#000" stroke-width=".26">
<path d="M193.5 86.8l-7.2 10.2 7.2 10.2v-20.4h-7.2v20.4"/>
<circle cx="187.1" cy="97" r=".39"/>
</g>
<!-- layer: 0 -->
<path d="M160.2 113.8l1.2-.8 .8 1.2M161.4 113l-3.4 17.2" fill="none" stroke="#000" stroke-width=".26"/>
<text font-size="7.5" x="187.6" y="130.2">Section A-A</text>
<g font-size="4.5">
<text x="179.9" y="65.5">2</text>
<text x="180.1" y="60.5">Bed</text>
<text x="208.7" y="60.5">Master Bed</text>
<text x="155.4" y="95.7">Porch.</text>
<text x="173.3" y="94.6">Entry.</text>
<text x="217.6" y="94.6">Lounge</text>
<text x="217.6" y="99.6">Room.</text>
<text x="28.5" y="283.7">MRS N GAMEROV</text>
<text x="143.7" y="283.7">9 KOBADA ROAD, DOVER HEIGHTS, NSW 2030</text>
<text x="293.4" y="284">1:100</text>
<text x="322.5" y="284">8 OF 9</text>
<text x="354.5" y="283.8">7828</text>
<text x="377.5" y="283.8">D</text>
</g>
<text font-size="3.2" x="366.3" y="283.8">/17</text>
<g font-size="2.6">
<text x="374.5" y="31.5">Ridge Line</text>
<text x="374.5" y="34.5">RL 80.835 AHD</text>
<text x="374.5" y="51.8">Existing Ceiling Line</text>
<text x="126.1" y="56.8">465</text>
<text x="374.5" y="54.7">RL 78.605 AHD</text>
<text x="25.8" y="64.3" transform="rotate(-90 25.8 64.3)">2430</text>
<text x="116.6" y="60.8">1000</text>
<text x="114.1" y="69.8">(To Match Existing)</text>
<text x="115.1" y="66.6">Roof Pitch 25.0°</text>
<text x="374.5" y="71.3">RL 76.175 AHD</text>
<text x="374.5" y="68.4">Existing Floor Line</text>
<text x="374.5" y="82.2">RL 75.825 AHD</text>
<text x="374.5" y="79.3">Existing Ceiling Line</text>
<text x="25.7" y="95.2" transform="rotate(-90 25.7 95.2)">3075</text>
<text x="374.5" y="105.7">RL 72.75 AHD</text>
<text x="374.5" y="102.8">Existing &amp; New Floor Line</text>
<text x="148.3" y="132.7">Concrete Slab on ground</text>
<text x="148.4" y="135.7">to Engineer Detail.</text>
<text x="19.8" y="283.8">FOR:</text>
<text x="137.4" y="283.7">AT:</text>
<text x="283.1" y="284">SCALE:</text>
<text x="311.7" y="284">SHEET:</text>
<text x="340.9" y="284">JOB NO:</text>
</g>
</svg>
